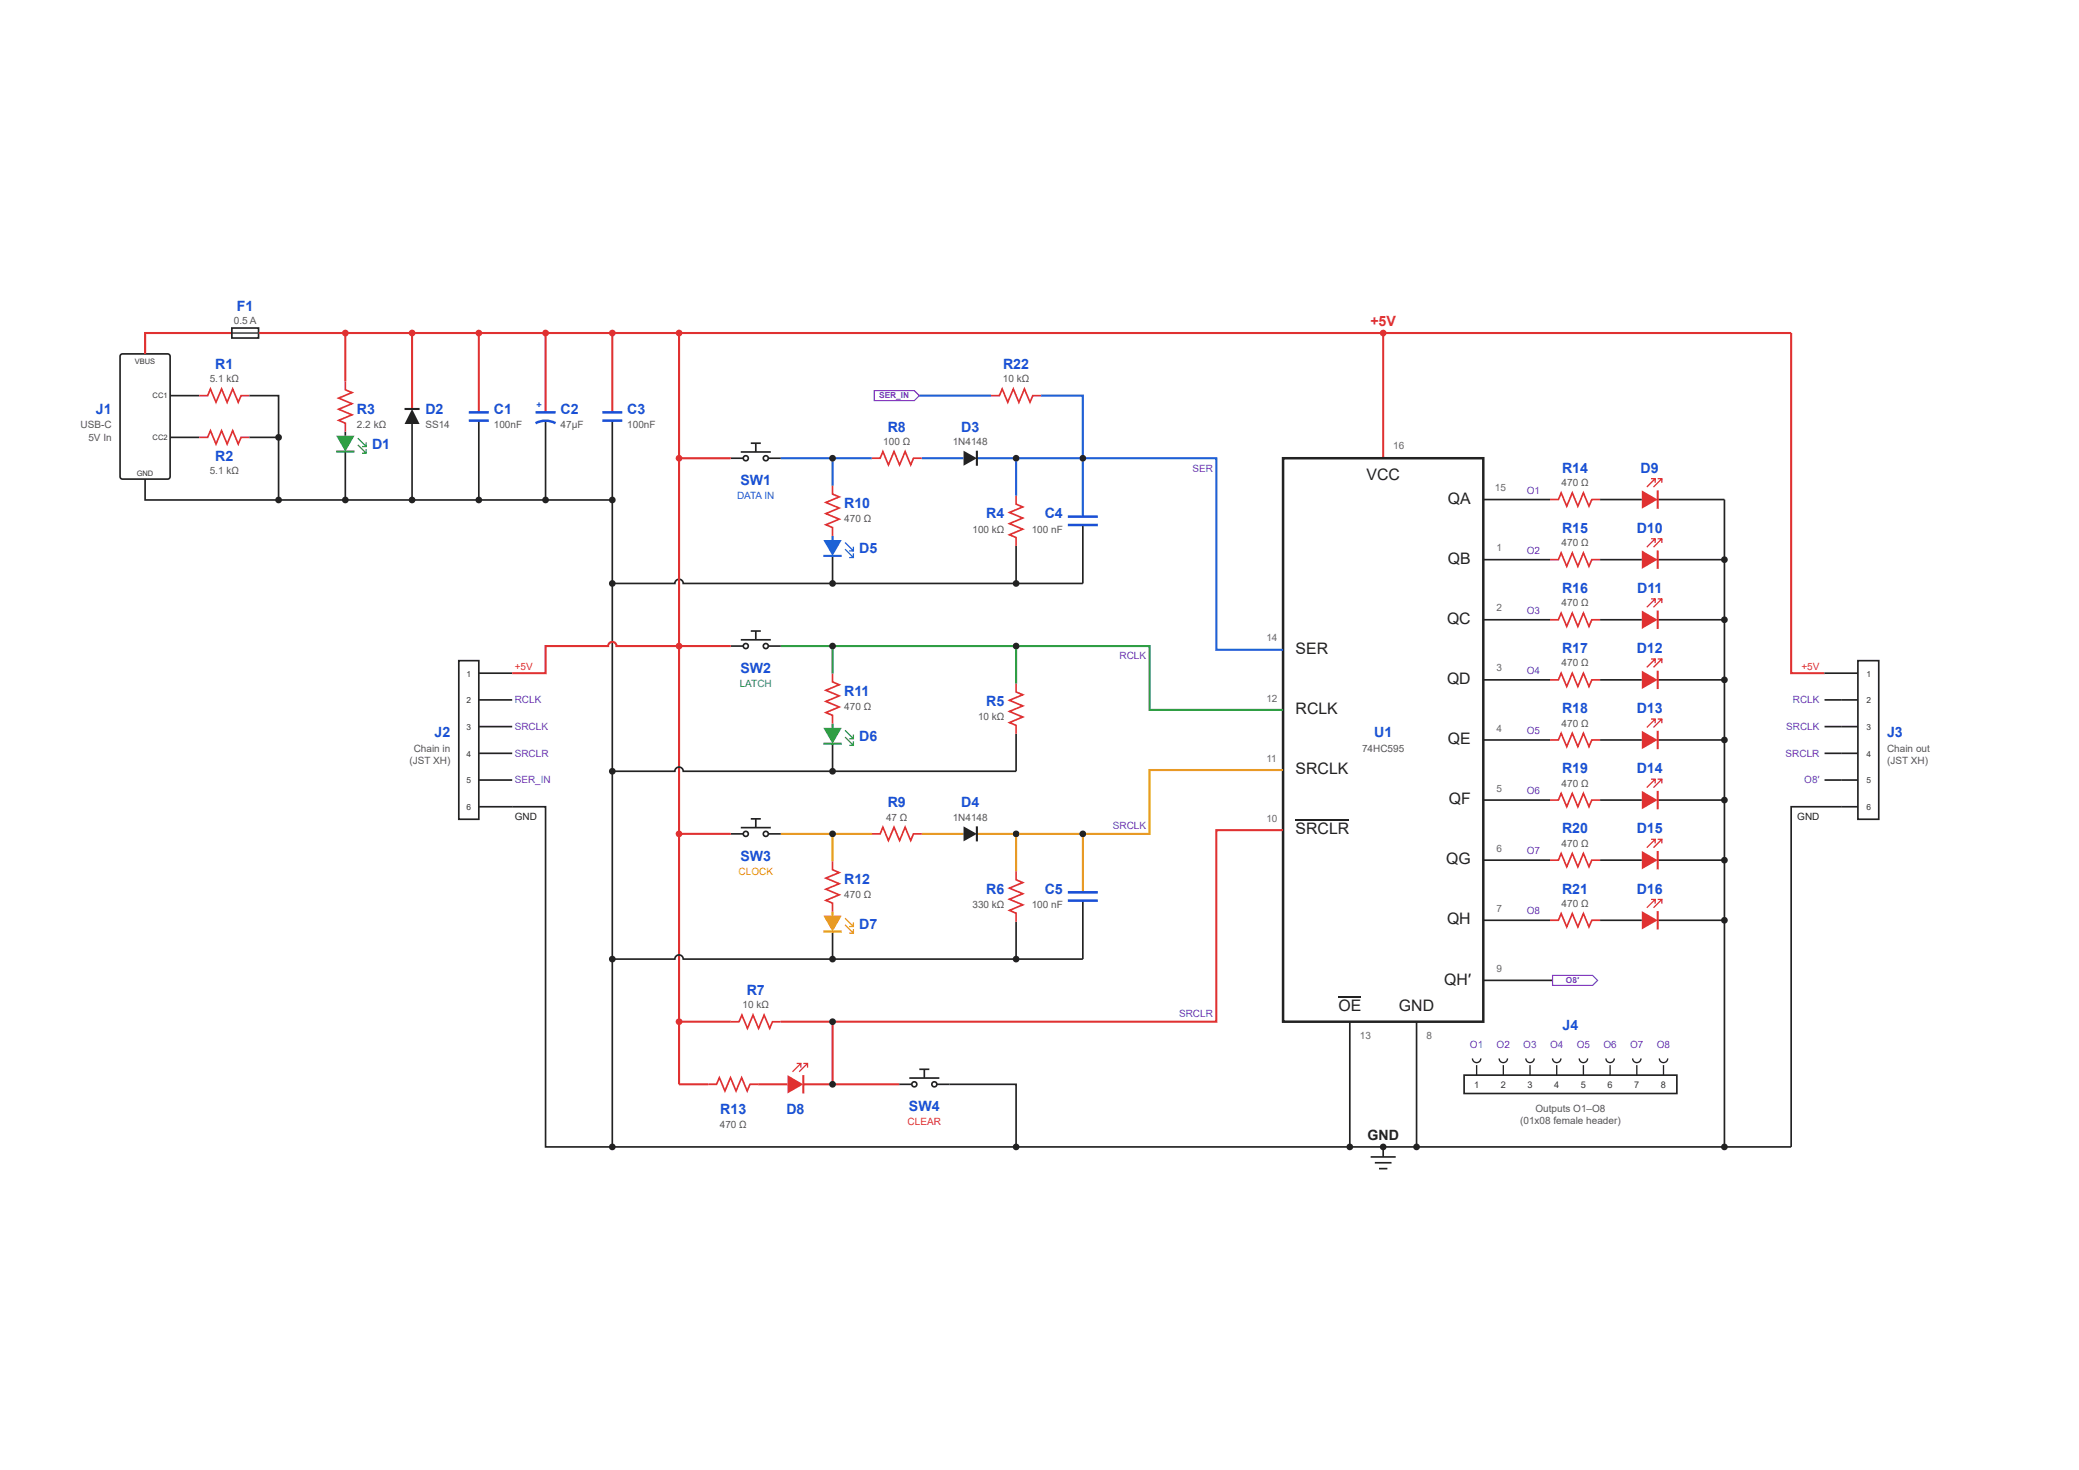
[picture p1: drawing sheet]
<svg xmlns="http://www.w3.org/2000/svg" width="297mm" height="210mm" viewBox="0 0 297 210" stroke-linecap="round" stroke-linejoin="round" font-family="sans-serif">
<path d="M17.3 50.6l.2-.1h6.4l.4 .2v17.3l-.2 .4h-6.6l-.3-.2v-17.3z" fill="none" stroke="#222" stroke-width=".24"/>
<path d="M33.1 47.5h-12.4v3" fill="none" stroke="#e03131" stroke-width=".3"/>
<path d="M33.1 46.8h3.8v1.5h-3.8z" fill="#fff"/>
<g fill="none" stroke="#222" stroke-width=".24">
<path d="M24.3 56.5h4.2M33.1 46.8h3.8v1.5h-3.8zM35.6 56.5h4.2v5.9M20.7 68.4v3h66.8v92.4M24.3 62.4h4.2M35.6 62.4h4.2v9M49.3 61.6v.6M49.3 64.5v6.9M58.9 60.5v10.9M68.4 60.1v11.3M77.9 60.1v11.3M87.5 60.1v11.3"/>
<path d="M87.5 83.3h8.9a.6 .6 0 0 1 .6-.6 .6 .6 0 0 1 .6 .6h21.3"/>
</g>
<path d="M33.1 47.5h3.8" fill="none" stroke="#222" stroke-width=".19"/>
<path d="M28.5 56.5h1.2l.4-1 .8 1.9 .8-1.9 .7 1.9 .8-1.9 .8 1.9 .4-.9h1.2M49.3 54.5v1.2l1 .4-1.9 .7 1.9 .8-1.9 .8 1.9 .8-1.9 .8 .9 .4v1.2M28.5 62.4h1.2l.4-.9 .8 1.9 .8-1.9 .7 1.9 .8-1.9 .8 1.9 .4-1h1.2" fill="none" stroke="#e03131" stroke-width=".24"/>
<path d="M49.3 47.5v7M58.9 47.5v10.9M68.4 47.5v11.4M77.9 47.5v11.4M87.5 47.5v11.4" fill="none" stroke="#e03131" stroke-width=".3"/>
<path d="M48 62.2h2.6l-1.3 2.3z" fill="#2f9e44"/>
<path d="M48 64.5h2.6" fill="none" stroke="#2f9e44" stroke-width=".3"/>
<path d="M51.1 62.6l1.2 1.2M51.1 63.5l1.2 1.2M52.3 63.2v.6h-.6M52.3 64.1v.6h-.6" fill="none" stroke="#2f9e44" stroke-width=".18"/>
<path d="M58.9 58.4l1 2.1h-2.1z" fill="#222"/>
<path d="M57.8 58.4h2.1" fill="none" stroke="#222" stroke-width=".3"/>
<path d="M67 58.9h2.8M76.5 58.9h2.9M86 58.9h2.9M67 60.1h2.8M76.5 60.4a3 3 0 0 1 2.9 0M86 60.1h2.9" fill="none" stroke="#1a4fd6" stroke-width=".36"/>
<g fill="#e03131">
<circle cx="49.3" cy="47.5" r=".48"/>
<circle cx="58.9" cy="47.5" r=".48"/>
<circle cx="68.4" cy="47.5" r=".48"/>
<circle cx="77.9" cy="47.5" r=".48"/>
<circle cx="87.5" cy="47.5" r=".48"/>
</g>
<g fill="#222">
<circle cx="39.8" cy="71.4" r=".48"/>
<circle cx="49.3" cy="71.4" r=".48"/>
<circle cx="58.9" cy="71.4" r=".48"/>
<circle cx="68.4" cy="71.4" r=".48"/>
<circle cx="77.9" cy="71.4" r=".48"/>
<circle cx="87.5" cy="71.4" r=".48"/>
<circle cx="39.8" cy="62.4" r=".48"/>
<circle cx="87.5" cy="83.3" r=".48"/>
<circle cx="87.5" cy="110.1" r=".48"/>
<circle cx="87.5" cy="136.9" r=".48"/>
</g>
<path d="M36.9 47.5h219v48.6h4.8M97 47.5v107.3M197.6 47.5v17.9" fill="none" stroke="#e03131" stroke-width=".3"/>
<path d="M263 115.2h-7.1v48.6h-168.4M195.8 165.2h3.6M196.4 166h2.4M197 166.9h1.2M197.6 163.8v1.4" fill="none" stroke="#222" stroke-width=".24"/>
<path d="M183.3 65.4h28.6v80.5h-28.6z" fill="#fff"/>
<path d="M183.3 65.4h28.6v80.5h-28.6z" fill="none" stroke="#222" stroke-width=".36"/>
<path d="M185.1 117.1h7.7M191.2 142.4h3.3" fill="none" stroke="#222" stroke-width=".23"/>
<path d="M104.4 65.4h1.8M109.8 65.4h1.8M145.2 77.9v5.4M154.7 75v8.3h-35.8v-3.9M118.9 106.2v3.9M145.2 104.8v5.3h-47.6a.6 .6 0 0 0-.6-.6 .6 .6 0 0 0-.6 .6h-8.9M118.9 133v3.9M145.2 131.6v5.3M154.7 128.6v8.3h-57.1a.6 .6 0 0 0-.6-.6 .6 .6 0 0 0-.6 .6h-8.9M192.8 145.9v17.9M202.4 145.9v17.9" fill="none" stroke="#222" stroke-width=".24"/>
<path d="M97 65.4h7.4" fill="none" stroke="#e03131" stroke-width=".3"/>
<circle cx="106.5" cy="65.4" r=".36" fill="#fff"/>
<circle cx="106.5" cy="65.4" r=".36" fill="none" stroke="#222" stroke-width=".24"/>
<circle cx="109.4" cy="65.4" r=".36" fill="#fff"/>
<g fill="none" stroke="#222" stroke-width=".24">
<path d="M105.8 64.5h4.3M107.3 63.3h1.4M108 63.3v1.2"/>
<circle cx="109.4" cy="65.4" r=".36"/>
</g>
<path d="M131.3 56.5h10.3M148.7 56.5h6v17.3M111.6 65.4h12.9M118.9 65.4v4M118.9 76.5v.6M131.7 65.4h6M139.6 65.4h34.2v27.4h9.5M145.2 65.4v5.4" fill="none" stroke="#1c62d6" stroke-width=".3"/>
<path d="M124.9 55.8h5.7l.7 .7-.7 .7h-5.7z" fill="#fff"/>
<path d="M124.9 55.8h5.7l.7 .7-.7 .7h-5.7z" fill="none" stroke="#7d2fd0" stroke-width=".17"/>
<path d="M141.6 56.5h1.2l.4-1 .8 1.9 .8-1.9 .8 1.9 .8-1.9 .7 1.9 .4-.9h1.2M118.9 69.4v1.2l1 .3-1.9 .8 1.9 .8-1.9 .8 1.9 .8-1.9 .8 .9 .4v1.2M124.5 65.4h1.2l.4-.9 .8 1.9 .8-1.9 .8 1.9 .8-1.9 .8 1.9 .4-1h1.2M145.2 70.8v1.2l.9 .4-1.9 .8 1.9 .8-1.9 .8 1.9 .8-1.9 .8 1 .4v1.1" fill="none" stroke="#e03131" stroke-width=".24"/>
<path d="M137.7 64.4l1.9 1-1.9 1.1z" fill="#222"/>
<path d="M139.6 64.4v2.1" fill="none" stroke="#222" stroke-width=".3"/>
<path d="M117.6 77.1h2.7l-1.4 2.3z" fill="#1c62d6"/>
<path d="M117.6 79.4h2.7" fill="none" stroke="#1c62d6" stroke-width=".3"/>
<path d="M120.7 77.5l1.2 1.2M120.7 78.4l1.2 1.2M121.9 78.1v.6h-.6M121.9 79v.6h-.6" fill="none" stroke="#1c62d6" stroke-width=".18"/>
<path d="M152.6 73.8h4.2M152.6 75h4.2" fill="none" stroke="#1a4fd6" stroke-width=".36"/>
<path d="M97 92.2h7.4" fill="none" stroke="#e03131" stroke-width=".3"/>
<path d="M104.4 92.2h1.8M109.8 92.2h1.8" fill="none" stroke="#222" stroke-width=".24"/>
<circle cx="106.5" cy="92.2" r=".36" fill="#fff"/>
<circle cx="106.5" cy="92.2" r=".36" fill="none" stroke="#222" stroke-width=".24"/>
<circle cx="109.4" cy="92.2" r=".36" fill="#fff"/>
<g fill="none" stroke="#222" stroke-width=".24">
<path d="M105.8 91.4h4.3M107.3 90.1h1.4M108 90.1v1.3"/>
<circle cx="109.4" cy="92.2" r=".36"/>
</g>
<path d="M111.6 92.2h52.6v9.2h19.1M118.9 92.2v4M145.2 92.2v5.4M118.9 103.3v.6" fill="none" stroke="#2f9e44" stroke-width=".3"/>
<path d="M118.9 96.2v1.2l1 .4-1.9 .8 1.9 .8-1.9 .8 1.9 .7-1.9 .8 .9 .4v1.2M145.2 97.6v1.2l.9 .4-1.9 .8 1.9 .8-1.9 .8 1.9 .8-1.9 .8 1 .4v1.2" fill="none" stroke="#e03131" stroke-width=".24"/>
<path d="M117.6 103.9h2.7l-1.4 2.3z" fill="#2f9e44"/>
<path d="M117.6 106.2h2.7" fill="none" stroke="#2f9e44" stroke-width=".3"/>
<path d="M120.7 104.3l1.2 1.2M120.7 105.2l1.2 1.2M121.9 104.9v.6h-.6M121.9 105.8v.6h-.6" fill="none" stroke="#2f9e44" stroke-width=".18"/>
<path d="M97 119.1h7.4" fill="none" stroke="#e03131" stroke-width=".3"/>
<path d="M104.4 119.1h1.8M109.8 119.1h1.8" fill="none" stroke="#222" stroke-width=".24"/>
<circle cx="106.5" cy="119.1" r=".36" fill="#fff"/>
<circle cx="106.5" cy="119.1" r=".36" fill="none" stroke="#222" stroke-width=".24"/>
<circle cx="109.4" cy="119.1" r=".36" fill="#fff"/>
<g fill="none" stroke="#222" stroke-width=".24">
<path d="M105.8 118.2h4.3M107.3 116.9h1.4M108 116.9v1.3"/>
<circle cx="109.4" cy="119.1" r=".36"/>
</g>
<path d="M111.6 119.1h12.9M118.9 119.1v3.9M131.7 119.1h6M145.2 119.1v5.3M154.7 119.1v8.3M183.3 109.9h-19.1v9.2h-24.6M118.9 130.1v.6" fill="none" stroke="#e6a100" stroke-width=".3"/>
<path d="M124.5 119.1h1.2l.4-1 .8 1.9 .8-1.9 .8 1.9 .8-1.9 .8 1.9 .4-.9h1.2M118.9 123v1.2l1 .4-1.9 .8 1.9 .8-1.9 .8 1.9 .8-1.9 .8 .9 .4v1.1M145.2 124.4v1.2l.9 .4-1.9 .8 1.9 .8-1.9 .8 1.9 .8-1.9 .8 1 .4v1.2" fill="none" stroke="#e03131" stroke-width=".24"/>
<path d="M137.7 118l1.9 1.1-1.9 1z" fill="#222"/>
<path d="M139.6 118v2.1" fill="none" stroke="#222" stroke-width=".3"/>
<path d="M117.6 130.7h2.7l-1.4 2.3z" fill="#e6a100"/>
<path d="M117.6 133h2.7" fill="none" stroke="#e6a100" stroke-width=".3"/>
<path d="M120.7 131.1l1.2 1.2M120.7 132.1l1.2 1.1M121.9 131.7v.6h-.6M121.9 132.7v.5h-.6" fill="none" stroke="#e6a100" stroke-width=".18"/>
<path d="M152.6 127.4h4.2M152.6 128.6h4.2" fill="none" stroke="#1a4fd6" stroke-width=".36"/>
<path d="M183.3 118.5h-9.5v27.4h-62.2M97 145.9h7.4M97 154.8h4.2M108.3 154.8h4.2M114.8 154.8h13.7M118.9 145.9v8.9" fill="none" stroke="#e03131" stroke-width=".3"/>
<path d="M101.2 154.8h1.2l.4-.9 .8 1.9 .8-1.9 .8 1.9 .7-1.9 .8 1.9 .4-1h1.2M104.4 145.9h1.2l.4-1 .8 1.9 .8-1.9 .8 1.9 .8-1.9 .8 1.9 .4-.9h1.2" fill="none" stroke="#e03131" stroke-width=".24"/>
<path d="M112.5 153.5l2.3 1.3-2.3 1.3z" fill="#e03131"/>
<path d="M114.8 153.5v2.6" fill="none" stroke="#e03131" stroke-width=".3"/>
<path d="M113.8 151.8h.6v.6M114.4 151.8l-1.2 1.2M114.8 151.8h.6v.6M115.4 151.8l-1.2 1.2" fill="none" stroke="#e03131" stroke-width=".18"/>
<path d="M128.5 154.8h1.8M133.8 154.8h1.8" fill="none" stroke="#222" stroke-width=".24"/>
<circle cx="130.6" cy="154.8" r=".36" fill="#fff"/>
<circle cx="130.6" cy="154.8" r=".36" fill="none" stroke="#222" stroke-width=".24"/>
<circle cx="133.5" cy="154.8" r=".36" fill="#fff"/>
<g fill="none" stroke="#222" stroke-width=".24">
<path d="M211.9 71.3h9.5M211.9 79.9h9.5M228.6 71.3h6M228.6 79.9h6M236.8 71.3h9.6v92.5M236.8 79.9h9.6M211.9 88.5h9.5M211.9 97.1h9.5M228.6 88.5h6M228.6 97.1h6M236.8 88.5h9.6M236.8 97.1h9.6"/>
<path d="M211.9 105.7h9.5M211.9 114.2h9.5M228.6 105.7h6M228.6 114.2h6M236.8 105.7h9.6M236.8 114.2h9.6M211.9 140h9.9M211.9 122.8h9.5M211.9 131.4h9.5M228.6 122.8h6M228.6 131.4h6M236.8 122.8h9.6"/>
<path d="M236.8 131.4h9.6M129.9 153.9h4.3M131.3 152.7h1.5M132.1 152.7v1.2M135.6 154.8h9.6v9"/>
<circle cx="133.5" cy="154.8" r=".36"/>
</g>
<path d="M221.4 71.3h1.2l.4-.9 .8 1.9 .8-1.9 .8 1.9 .8-1.9 .8 1.9 .4-1h1.2" fill="none" stroke="#e03131" stroke-width=".24"/>
<path d="M234.6 70l2.2 1.3-2.2 1.3z" fill="#e03131"/>
<path d="M236.8 70v2.6" fill="none" stroke="#e03131" stroke-width=".3"/>
<path d="M235.9 68.3h.6v.6M236.5 68.3l-1.2 1.2M236.8 68.3h.6v.6M237.4 68.3l-1.2 1.2" fill="none" stroke="#e03131" stroke-width=".18"/>
<path d="M221.4 79.9h1.2l.4-.9 .8 1.9 .8-1.9 .8 1.9 .8-1.9 .8 1.9 .4-1h1.2" fill="none" stroke="#e03131" stroke-width=".24"/>
<path d="M234.6 78.6l2.2 1.3-2.2 1.3z" fill="#e03131"/>
<path d="M236.8 78.6v2.6" fill="none" stroke="#e03131" stroke-width=".3"/>
<path d="M235.9 76.9h.6v.6M236.5 76.9l-1.2 1.2M236.8 76.9h.6v.6M237.4 76.9l-1.2 1.2" fill="none" stroke="#e03131" stroke-width=".18"/>
<path d="M221.4 88.5h1.2l.4-1 .8 1.9 .8-1.9 .8 1.9 .8-1.9 .8 1.9 .4-.9h1.2" fill="none" stroke="#e03131" stroke-width=".24"/>
<path d="M234.6 87.2l2.2 1.3-2.2 1.3z" fill="#e03131"/>
<path d="M236.8 87.2v2.6" fill="none" stroke="#e03131" stroke-width=".3"/>
<path d="M235.9 85.5h.6v.6M236.5 85.5l-1.2 1.2M236.8 85.5h.6v.6M237.4 85.5l-1.2 1.2" fill="none" stroke="#e03131" stroke-width=".18"/>
<path d="M221.4 97.1h1.2l.4-1 .8 1.9 .8-1.9 .8 1.9 .8-1.9 .8 1.9 .4-.9h1.2" fill="none" stroke="#e03131" stroke-width=".24"/>
<path d="M234.6 95.8l2.2 1.3-2.2 1.3z" fill="#e03131"/>
<path d="M236.8 95.8v2.6" fill="none" stroke="#e03131" stroke-width=".3"/>
<path d="M235.9 94.1h.6v.6M236.5 94.1l-1.2 1.2M236.8 94.1h.6v.6M237.4 94.1l-1.2 1.2" fill="none" stroke="#e03131" stroke-width=".18"/>
<path d="M221.4 105.7h1.2l.4-1 .8 1.9 .8-1.9 .8 1.9 .8-1.9 .8 1.9 .4-.9h1.2" fill="none" stroke="#e03131" stroke-width=".24"/>
<path d="M234.6 104.3l2.2 1.4-2.2 1.3z" fill="#e03131"/>
<path d="M236.8 104.3v2.7" fill="none" stroke="#e03131" stroke-width=".3"/>
<path d="M235.9 102.7h.6v.6M236.5 102.7l-1.2 1.2M236.8 102.7h.6v.6M237.4 102.7l-1.2 1.2" fill="none" stroke="#e03131" stroke-width=".18"/>
<path d="M221.4 114.2h1.2l.4-.9 .8 1.9 .8-1.9 .8 1.9 .8-1.9 .8 1.9 .4-1h1.2" fill="none" stroke="#e03131" stroke-width=".24"/>
<path d="M234.6 112.9l2.2 1.3-2.2 1.3z" fill="#e03131"/>
<path d="M236.8 112.9v2.6" fill="none" stroke="#e03131" stroke-width=".3"/>
<path d="M235.9 111.3h.6v.6M236.5 111.3l-1.2 1.1M236.8 111.3h.6v.6M237.4 111.3l-1.2 1.1" fill="none" stroke="#e03131" stroke-width=".18"/>
<path d="M221.4 122.8h1.2l.4-.9 .8 1.9 .8-1.9 .8 1.9 .8-1.9 .8 1.9 .4-1h1.2" fill="none" stroke="#e03131" stroke-width=".24"/>
<path d="M234.6 121.5l2.2 1.3-2.2 1.3z" fill="#e03131"/>
<path d="M236.8 121.5v2.6" fill="none" stroke="#e03131" stroke-width=".3"/>
<path d="M235.9 119.8h.6v.6M236.5 119.8l-1.2 1.2M236.8 119.8h.6v.6M237.4 119.8l-1.2 1.2" fill="none" stroke="#e03131" stroke-width=".18"/>
<path d="M221.4 131.4h1.2l.4-1 .8 2 .8-2 .8 2 .8-2 .8 2 .4-1h1.2" fill="none" stroke="#e03131" stroke-width=".24"/>
<path d="M234.6 130.1l2.2 1.3-2.2 1.3z" fill="#e03131"/>
<path d="M236.8 130.1v2.6" fill="none" stroke="#e03131" stroke-width=".3"/>
<path d="M235.9 128.4h.6v.6M236.5 128.4l-1.2 1.2M236.8 128.4h.6v.6M237.4 128.4l-1.2 1.2" fill="none" stroke="#e03131" stroke-width=".18"/>
<path d="M221.8 139.3h5.7l.7 .7-.7 .7h-5.7z" fill="#fff"/>
<path d="M221.8 139.3h5.7l.7 .7-.7 .7h-5.7z" fill="none" stroke="#7d2fd0" stroke-width=".17"/>
<path d="M209.2 153.5h30.4v2.6h-30.4z" fill="#fff"/>
<path d="M209.2 153.5h30.4v2.6h-30.4z" fill="none" stroke="#222" stroke-width=".24"/>
<g fill="none" stroke="#222" stroke-width=".19">
<path d="M210.4 151.1a.6 .6 0 0 0 .6 .6 .6 .6 0 0 0 .6-.6M211 152.1v1.4M214.2 151.1a.6 .6 0 0 0 .6 .6 .6 .6 0 0 0 .6-.6M214.8 152.1v1.4M218 151.1a.6 .6 0 0 0 .6 .6 .6 .6 0 0 0 .6-.6M218.6 152.1v1.4M221.8 151.1a.6 .6 0 0 0 .6 .6 .6 .6 0 0 0 .6-.6M222.4 152.1v1.4M225.6 151.1a.6 .6 0 0 0 .6 .6 .6 .6 0 0 0 .6-.6M226.2 152.1v1.4M229.4 151.1a.6 .6 0 0 0 .6 .6 .6 .6 0 0 0 .6-.6M230 152.1v1.4"/>
<path d="M233.2 151.1a.6 .6 0 0 0 .6 .6 .6 .6 0 0 0 .6-.6M233.8 152.1v1.4M237.1 151.1a.6 .6 0 0 0 .6 .6 .6 .6 0 0 0 .5-.6M237.7 152.1v1.4"/>
</g>
<path d="M265.4 94.3h3v22.7h-3z" fill="#fff"/>
<path d="M260.7 99.9h4.7M260.7 96.1h4.7M265.4 94.3h3v22.7h-3zM260.7 103.7h4.7M260.7 107.6h4.7M260.7 111.4h4.7M263 115.2h2.4" fill="none" stroke="#222" stroke-width=".24"/>
<g fill="#e03131">
<circle cx="97" cy="47.5" r=".48"/>
<circle cx="197.6" cy="47.5" r=".48"/>
<circle cx="97" cy="65.4" r=".48"/>
<circle cx="97" cy="92.2" r=".48"/>
<circle cx="97" cy="119.1" r=".48"/>
<circle cx="97" cy="145.9" r=".48"/>
</g>
<g fill="#222">
<circle cx="118.9" cy="65.4" r=".48"/>
<circle cx="145.2" cy="65.4" r=".48"/>
<circle cx="154.7" cy="65.4" r=".48"/>
<circle cx="118.9" cy="83.3" r=".48"/>
<circle cx="145.2" cy="83.3" r=".48"/>
<circle cx="118.9" cy="92.2" r=".48"/>
<circle cx="145.2" cy="92.2" r=".48"/>
<circle cx="118.9" cy="110.1" r=".48"/>
<circle cx="118.9" cy="119.1" r=".48"/>
<circle cx="145.2" cy="119.1" r=".48"/>
<circle cx="154.7" cy="119.1" r=".48"/>
<circle cx="118.9" cy="136.9" r=".48"/>
<circle cx="145.2" cy="136.9" r=".48"/>
<circle cx="118.9" cy="145.9" r=".48"/>
<circle cx="118.9" cy="154.8" r=".48"/>
<circle cx="145.2" cy="163.8" r=".48"/>
<circle cx="192.8" cy="163.8" r=".48"/>
<circle cx="197.6" cy="163.8" r=".48"/>
<circle cx="202.4" cy="163.8" r=".48"/>
<circle cx="246.4" cy="163.8" r=".48"/>
<circle cx="246.4" cy="79.9" r=".48"/>
<circle cx="246.4" cy="88.5" r=".48"/>
<circle cx="246.4" cy="97.1" r=".48"/>
<circle cx="246.4" cy="105.7" r=".48"/>
<circle cx="246.4" cy="114.2" r=".48"/>
<circle cx="246.4" cy="122.8" r=".48"/>
<circle cx="246.4" cy="131.4" r=".48"/>
</g>
<path d="M65.5 94.3h2.9v22.7h-2.9z" fill="#fff"/>
<path d="M65.5 94.3h2.9v22.7h-2.9zM68.4 96.1h4.8M68.4 99.9h4.8M68.4 115.2h9.5v48.6h9.6M68.4 103.7h4.8M68.4 107.6h4.8M68.4 111.4h4.8" fill="none" stroke="#222" stroke-width=".24"/>
<path d="M97 92.2h-8.9a.6 .6 0 0 0-.6-.6 .6 .6 0 0 0-.6 .6h-9v3.9h-4.7" fill="none" stroke="#e03131" stroke-width=".3"/>
<circle cx="87.5" cy="163.8" r=".48" fill="#222"/>
<g font-size="2.3" fill="#222">
<text x="195.2" y="68.6">VCC</text>
<text x="206.8" y="71.9">QA</text>
<text x="206.8" y="80.5">QB</text>
<text x="206.7" y="89.1">QC</text>
<text x="185.1" y="93.4">SER</text>
<text x="185.1" y="102">RCLK</text>
<text x="206.7" y="97.7">QD</text>
<text x="206.8" y="106.2">QE</text>
<text x="185.1" y="110.5">SRCLK</text>
<text x="185.1" y="119.1">SRCLR</text>
<text x="207" y="114.8">QF</text>
<text x="206.6" y="123.4">QG</text>
<text x="206.7" y="132">QH</text>
<text x="206.3" y="140.6">QH′</text>
<text x="191.2" y="144.4">OE</text>
<text x="199.9" y="144.4">GND</text>
</g>
<g font-size="2" fill="#1a4fd6">
<text x="33.8" y="44.5">F1</text>
<text x="30.8" y="52.7">R1</text>
<text x="143.3" y="52.7">R22</text>
<text x="13.7" y="59.1">J1</text>
<text x="51" y="59.1">R3</text>
<text x="60.8" y="59.1">D2</text>
<text x="70.5" y="59.1">C1</text>
<text x="80.1" y="59.1">C2</text>
<text x="89.6" y="59.1">C3</text>
<text x="30.8" y="65.8">R2</text>
<text x="53.1" y="64.1">D1</text>
<text x="126.8" y="61.6">R8</text>
<text x="137.3" y="61.6">D3</text>
<text x="105.8" y="69.2">SW1</text>
<text x="223.2" y="67.5">R14</text>
<text x="234.4" y="67.5">D9</text>
<text x="120.6" y="72.6">R10</text>
<text x="140.9" y="74">R4</text>
<text x="149.2" y="74">C4</text>
<text x="223.2" y="76.1">R15</text>
<text x="233.8" y="76.1">D10</text>
<text x="122.8" y="79">D5</text>
<text x="223.2" y="84.7">R16</text>
<text x="233.9" y="84.7">D11</text>
<text x="223.2" y="93.3">R17</text>
<text x="233.8" y="93.3">D12</text>
<text x="105.8" y="96.1">SW2</text>
<text x="120.6" y="99.4">R11</text>
<text x="140.9" y="100.8">R5</text>
<text x="223.2" y="101.8">R18</text>
<text x="233.8" y="101.8">D13</text>
<text x="62.1" y="105.3">J2</text>
<text x="122.8" y="105.8">D6</text>
<text x="196.3" y="105.3">U1</text>
<text x="269.6" y="105.3">J3</text>
<text x="223.2" y="110.4">R19</text>
<text x="233.8" y="110.4">D14</text>
<text x="126.8" y="115.2">R9</text>
<text x="137.3" y="115.2">D4</text>
<text x="223.2" y="119">R20</text>
<text x="233.8" y="119">D15</text>
<text x="105.8" y="122.9">SW3</text>
<text x="120.6" y="126.2">R12</text>
<text x="140.9" y="127.6">R6</text>
<text x="149.2" y="127.6">C5</text>
<text x="223.2" y="127.6">R21</text>
<text x="233.8" y="127.6">D16</text>
<text x="122.8" y="132.6">D7</text>
<text x="106.7" y="142.1">R7</text>
<text x="223.2" y="147.1">J4</text>
<text x="102.9" y="159.1">R13</text>
<text x="112.3" y="159.1">D8</text>
<text x="129.9" y="158.6">SW4</text>
</g>
<text font-size="2" fill="#e03131" x="195.8" y="46.6">+5V</text>
<text font-size="2" fill="#222" x="195.4" y="162.8">GND</text>
<g font-size="1.4" fill="#555">
<text x="33.4" y="46.2">0.5 A</text>
<text x="30" y="54.6">5.1 kΩ</text>
<text x="143.3" y="54.6">10 kΩ</text>
<text x="11.5" y="61.1">USB-C</text>
<text x="12.6" y="62.9">5V In</text>
<text x="51" y="61.1">2.2 kΩ</text>
<text x="60.8" y="61.1">SS14</text>
<text x="70.5" y="61.1">100nF</text>
<text x="80.1" y="61.1">47µF</text>
<text x="89.6" y="61.1">100nF</text>
<text x="126.2" y="63.5">100 Ω</text>
<text x="136.1" y="63.5">1N4148</text>
<text x="30" y="67.7">5.1 kΩ</text>
<text x="223.1" y="69.4">470 Ω</text>
<text x="120.6" y="74.6">470 Ω</text>
<text x="138.9" y="76">100 kΩ</text>
<text x="147.4" y="76">100 nF</text>
<text x="223.1" y="78">470 Ω</text>
<text x="223.1" y="86.6">470 Ω</text>
<text x="223.1" y="95.2">470 Ω</text>
<text x="120.6" y="101.4">470 Ω</text>
<text x="59.1" y="107.3">Chain in</text>
<text x="139.7" y="102.9">10 kΩ</text>
<text x="194.6" y="107.3">74HC595</text>
<text x="223.1" y="103.7">470 Ω</text>
<text x="269.6" y="107.3">Chain out</text>
<text x="58.5" y="109.1">(JST XH)</text>
<text x="223.1" y="112.3">470 Ω</text>
<text x="269.6" y="109.1">(JST XH)</text>
<text x="126.6" y="117.2">47 Ω</text>
<text x="136.1" y="117.2">1N4148</text>
<text x="223.1" y="120.9">470 Ω</text>
<text x="120.6" y="128.2">470 Ω</text>
<text x="138.9" y="129.7">330 kΩ</text>
<text x="147.4" y="129.7">100 nF</text>
<text x="223.1" y="129.5">470 Ω</text>
<text x="106.1" y="144">10 kΩ</text>
<text x="102.8" y="161">470 Ω</text>
<text x="217.2" y="160.5">(01x08 female header)</text>
<text x="219.4" y="158.7">Outputs O1–O8</text>
</g>
<g font-size="1.4" fill="#666">
<text x="199" y="64.2">16</text>
<text x="213.6" y="70.1">15</text>
<text x="213.8" y="78.7">1</text>
<text x="213.8" y="87.3">2</text>
<text x="180.9" y="91.6">14</text>
<text x="213.8" y="95.9">3</text>
<text x="180.9" y="100.2">12</text>
<text x="213.8" y="104.5">4</text>
<text x="180.9" y="108.8">11</text>
<text x="213.8" y="113">5</text>
<text x="180.9" y="117.3">10</text>
<text x="213.8" y="121.6">6</text>
<text x="213.8" y="130.2">7</text>
<text x="213.8" y="138.8">9</text>
<text x="194.3" y="148.3">13</text>
<text x="203.8" y="148.3">8</text>
</g>
<text font-size="1.4" fill="#1c62d6" x="105.3" y="71.3">DATA IN</text>
<g font-size="1.4" fill="#7d2fd0">
<text x="170.3" y="67.3">SER</text>
<text x="218.1" y="70.5">O1</text>
<text x="218.1" y="79.1">O2</text>
<text x="218.1" y="87.7">O3</text>
<text x="159.9" y="94.1">RCLK</text>
<text x="73.5" y="100.4">RCLK</text>
<text x="218.1" y="96.2">O4</text>
<text x="256.1" y="100.4">RCLK</text>
<text x="73.5" y="104.2">SRCLK</text>
<text x="218.1" y="104.8">O5</text>
<text x="255.2" y="104.2">SRCLK</text>
<text x="73.5" y="108">SRCLR</text>
<text x="73.5" y="111.9">SER_IN</text>
<text x="218.1" y="113.4">O6</text>
<text x="255.1" y="108">SRCLR</text>
<text x="257.8" y="111.9">O8′</text>
<text x="159" y="118.3">SRCLK</text>
<text x="218.1" y="122">O7</text>
<text x="218.1" y="130.6">O8</text>
<text x="168.4" y="145.2">SRCLR</text>
<text x="210" y="149.7">O1</text>
<text x="213.8" y="149.7">O2</text>
<text x="217.6" y="149.7">O3</text>
<text x="221.4" y="149.7">O4</text>
<text x="225.3" y="149.7">O5</text>
<text x="229.1" y="149.7">O6</text>
<text x="232.9" y="149.7">O7</text>
<text x="236.7" y="149.7">O8</text>
</g>
<g font-size="1.4" fill="#e03131">
<text x="73.5" y="95.6">+5V</text>
<text x="257.4" y="95.6">+5V</text>
<text x="129.7" y="160.7">CLEAR</text>
</g>
<text font-size="1.4" fill="#2f9e44" x="105.7" y="98.1">LATCH</text>
<g font-size="1.4" fill="#222">
<text x="73.5" y="117.1">GND</text>
<text x="256.8" y="117.1">GND</text>
</g>
<text font-size="1.4" fill="#e6a100" x="105.5" y="124.9">CLOCK</text>
<text font-size="1.3" fill="#1a4fd6" x="76.6" y="58.3">+</text>
<g font-size="1.3" fill="#333">
<text x="210.6" y="155.4">1</text>
<text x="214.4" y="155.4">2</text>
<text x="218.2" y="155.4">3</text>
<text x="222" y="155.4">4</text>
<text x="225.8" y="155.4">5</text>
<text x="229.7" y="155.4">6</text>
<text x="233.5" y="155.4">7</text>
<text x="237.3" y="155.4">8</text>
</g>
<g font-size="1.2" fill="#7d2fd0">
<text x="125.6" y="56.9">SER_IN</text>
<text x="223.7" y="140.4">O8′</text>
</g>
<g font-size="1.2" fill="#333">
<text x="66.6" y="96.6">1</text>
<text x="66.6" y="100.4">2</text>
<text x="266.6" y="96.6">1</text>
<text x="266.6" y="100.4">2</text>
<text x="66.6" y="104.2">3</text>
<text x="266.6" y="104.2">3</text>
<text x="66.6" y="108">4</text>
<text x="66.6" y="111.9">5</text>
<text x="266.6" y="108">4</text>
<text x="266.6" y="111.9">5</text>
<text x="66.6" y="115.7">6</text>
<text x="266.6" y="115.7">6</text>
</g>
<g font-size="1.1" fill="#333">
<text x="19.3" y="52">VBUS</text>
<text x="21.8" y="56.8">CC1</text>
<text x="21.8" y="62.8">CC2</text>
<text x="19.5" y="67.9">GND</text>
</g>
</svg>
